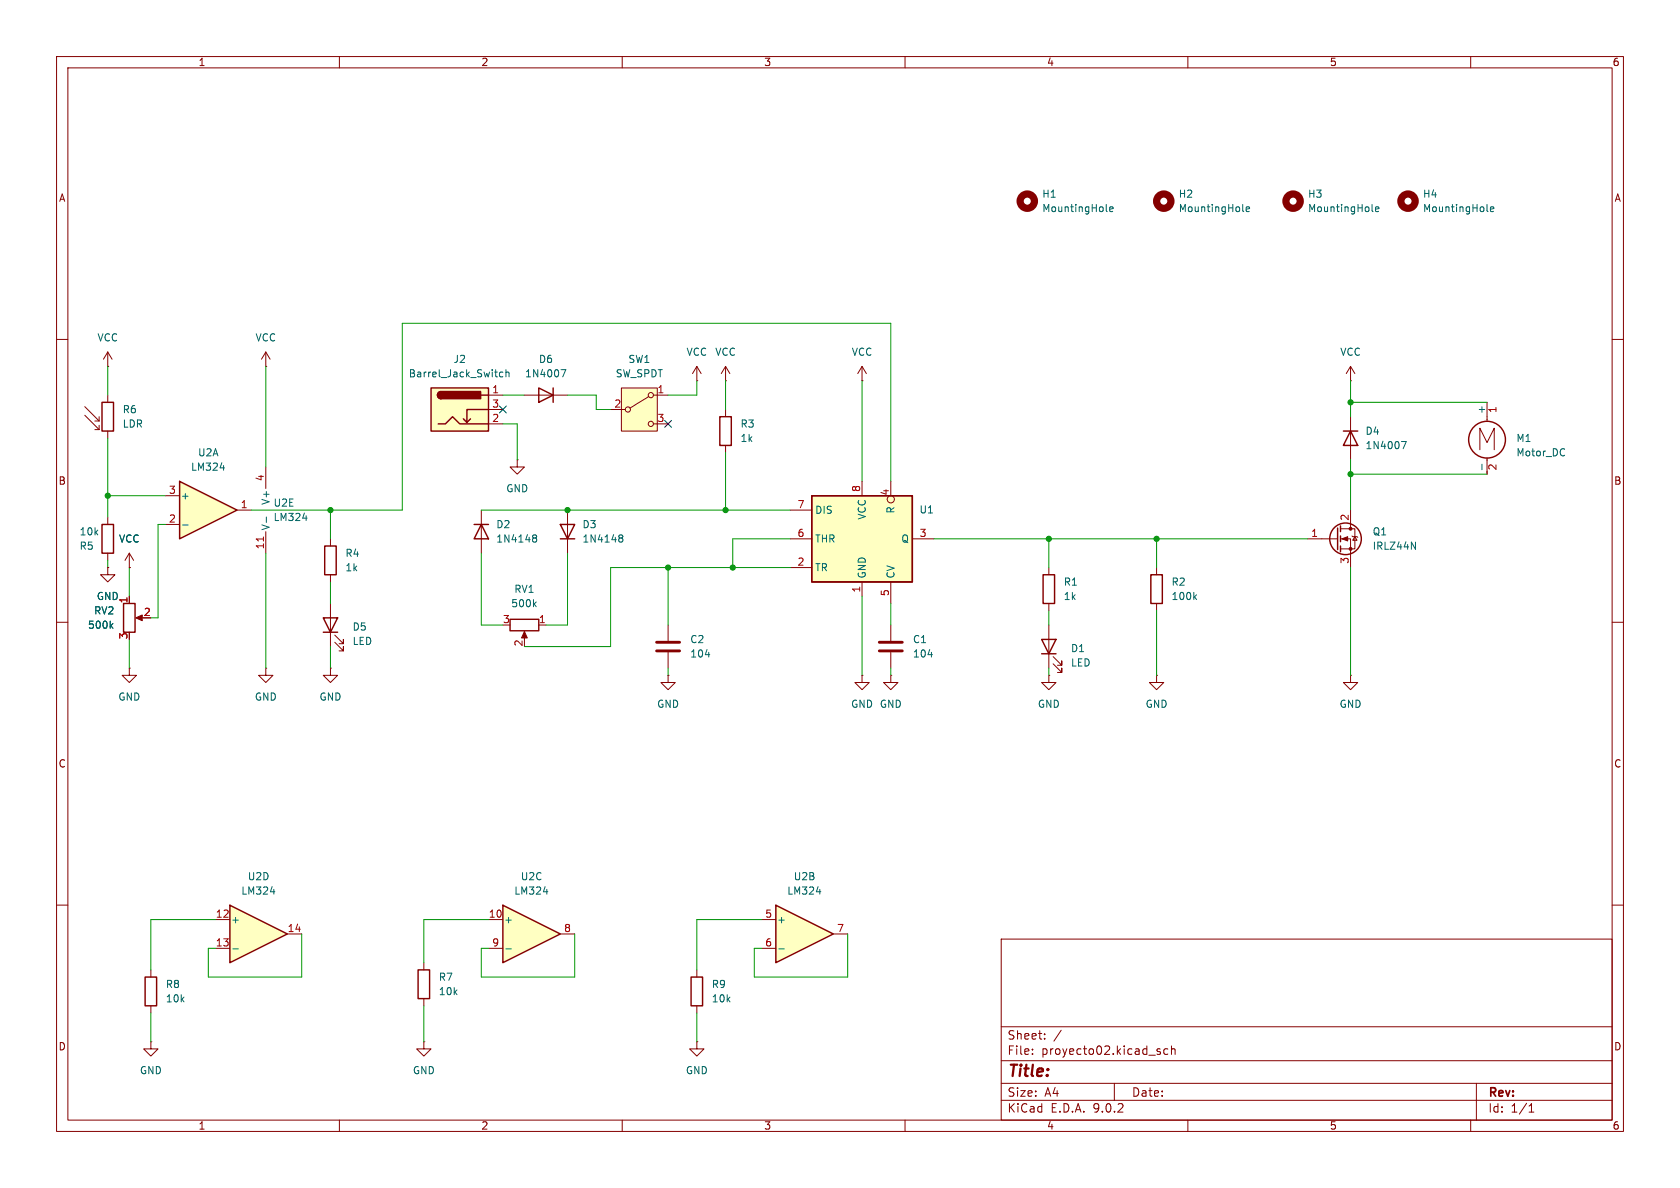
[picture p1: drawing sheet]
<svg xmlns="http://www.w3.org/2000/svg" width="297mm" height="210mm" viewBox="0 0 297 210" stroke-linecap="round" stroke-linejoin="round" font-family="sans-serif">
<g fill="none" stroke="#840000" stroke-width=".18">
<path d="M10 10h277v190h-277zM12 12h273v186h-273zM60 10v2M110 10v2M160 10v2M210 10v2M260 10v2M10 60h2M238.8 67.3h.1M238.8 64.8v2.5M238.8 73.7v7.6M238.8 64.8l-.8 1.2"/>
<path d="M238.8 64.8l.7 1.2M261.6 79.5v-3.8l1.3 2.5 1.3-2.5v3.8M262.9 71.1v3.4M285 60h2M231.1 95.3h5.4M237 93.5h2.5v3.5h-2.5M237 95.3h1.8v5M238.8 90.2v3.3M239 94.7l.1 .2h.8l.1 .1M239.5 94.9l.4 .6h-.8zM262.9 81v2.8M10 110h2"/>
<path d="M58.4 106.7v7.6M59.2 113.5l1.5 1.6v-.8v.8h-.8M59.2 112.3l1.5 1.5v-.8v.8h-.8M152.4 119.4v1.3h1.3l-1.3 1.2-1.3-1.2h1.3M152.4 119.4h.1M157.5 119.4v1.3h1.2l-1.2 1.2-1.3-1.2h1.3M157.5 119.4h.1M157.5 110.5v2.8M157.5 115.3v2.8M185.4 119.4v1.3h1.3l-1.3 1.2-1.3-1.2h1.3M185.4 119.4h.1M185.4 100.3v1.3"/>
<path d="M185.4 106.7v1.3M185.4 110.5v7.6M186.2 117.3l1.5 1.6v-.8v.8h-.8M186.2 116.1l1.5 1.5v-.8v.8h-.8M204.5 119.4v1.3h1.2l-1.2 1.2-1.3-1.2h1.3M204.5 119.4h.1M204.5 100.3v1.3M204.5 106.7v1.3M238.8 119.4v1.3h1.2l-1.2 1.2-1.3-1.2h1.3M238.8 119.4h.1M285 110h2M10 160h2"/>
<path d="M177 166h108v32h-108zM285 160h2M60 198v2M110 198v2M160 198v2M177 194.5h108M177 191.5h108M177 187.5h108M177 181.5h108M182.5 186.3v.1M182.5 185.5v.1M184.7 183.6v.1"/>
<path d="M184.7 182.8v.1M187.6 182.1l-1.3 2M197 191.5v3M204.7 185.9l.4 .1 .1 .2-.2 .2h-.3M204.7 185.4l.4 .1M206.5 185.5l-.5-.1-.3 .3v.4l.2 .2h.6M207.1 185.5l.2-.1 .4 .1v.9M207.1 184.9v1.5M210 198v2M260 198v2M261 191.5v6.5M270.3 196.6h.9"/>
<path d="M270.3 195.5l.4-.4v1.5"/>
</g>
<g fill="none" stroke="#840000" stroke-width=".25">
<path d="M237.5 76.2h2.5M238.8 76.2l1.2 2.5h-2.5zM236.5 93.3v3.9M237 93v1M237 94.7v1.1M237 96.5v1M57.1 109.2h2.6l-1.3 2.6zM57.1 111.8h2.6M184.1 113h2.6l-1.3 2.6zM184.1 115.6h2.6M184.4 101.6h2v5.1h-2zM203.5 101.6h2v5.1h-2z"/>
<circle cx="262.9" cy="77.7" r="3.3"/>
<circle cx="237.9" cy="95.2" r="2.79"/>
</g>
<g fill="#840000" stroke="#840000" stroke-width=".18">
<path d="M237.2 95.3l1.1-.4v.7z"/>
<circle cx="238.8" cy="93.5" r=".25"/>
<circle cx="238.8" cy="97" r=".25"/>
</g>
<g fill="none" stroke="#006464" stroke-width=".18">
<path d="M195.6 37.2l.2 .2M196.2 37l.6-.1-.1-.3h-.3l-.2 .1v.6h.5M219.7 37.2l.2 .2M220.3 37l.6-.1-.1-.3h-.3l-.2 .1 .1 .6h.4M242.6 37.2l.1 .2M243.2 37l.6-.1-.1-.3h-.4l-.1 .1v.6h.5M247.8 78h.8l-.5 1.3M276.5 79.4h.1M249.5 95.8l.7 1.3v-1.3M262 82.1v.9M276.6 80.5h-.1M164.1 115.7h.7"/>
<path d="M211.2 105.5l.3 .5M211.5 105.1l-.4 .5"/>
</g>
<path d="M155.4 113.5h4.1M155.4 115.1h4.1" fill="none" stroke="#840000" stroke-width=".51"/>
<g fill="none" stroke="#840000" stroke-width="1.3">
<circle cx="181.6" cy="35.6" r="1.27"/>
<circle cx="205.7" cy="35.6" r="1.27"/>
<circle cx="228.6" cy="35.6" r="1.27"/>
</g>
<path d="M143.5 87.6h17.8v15.3h-17.8z" fill="#ffffc2"/>
<path d="M143.5 87.6h17.8v15.3h-17.8z" fill="none" stroke="#840000" stroke-width=".25"/>
<g fill="none" stroke="#840000" stroke-width=".18">
<path d="M139.7 90.2h3.8M139.7 95.3h3.8M152.4 85.1v2.5M157.5 85.1v2.5M161.3 95.3h3.8M139.7 100.3h3.8M152.4 102.9v2.5M157.5 102.9v3.8"/>
<circle cx="157.5" cy="88.3" r=".63"/>
</g>
<path d="M109.9 68.6h6.3v7.6h-6.3z" fill="#ffffc2"/>
<g fill="none" stroke="#840000" stroke-width=".18">
<path d="M92.7 69.9h7.6M107.9 72.4h2.6M109.9 68.6h6.3v7.6h-6.3zM114.7 70.1l-3.3 2M115.6 69.9h2.5M115.6 74.9h2.5M85.1 90.2v7.6M91.4 81.3v1.3h1.3l-1.3 1.2-1.2-1.2h1.2M91.4 81.3h.1M100.3 90.2v7.6"/>
<circle cx="111" cy="72.4" r=".46"/>
<circle cx="115.1" cy="69.9" r=".46"/>
<circle cx="115.1" cy="74.9" r=".46"/>
</g>
<path d="M95.2 68.6l2.6 1.3-2.6 1.2zM97.8 68.6v2.5M83.8 92.7h2.6M85.1 92.7l1.3 2.6h-2.6zM99.1 92.7h2.5l-1.3 2.6zM99.1 95.3h2.5" fill="none" stroke="#840000" stroke-width=".25"/>
<path d="M99.2 65.3h.8l-.5 1.3M94.3 95l.1 .1M94.3 94.6h.3l.2 .1 .1 .2-.3 .2M94.4 95.1h.2M94.4 95.1l-.1 .1M94.6 95.1l.3 .2-.1 .4-.2 .1h-.3M109.5 94.6h.4l.2 .1v.2l-.2 .2M109.5 95l.1 .1M109.6 95.1h.3M109.6 95.1l-.1 .1M109.9 95.1l.2 .2v.4l-.2 .1h-.4" fill="none" stroke="#006464" stroke-width=".18"/>
<path d="M137.2 160l10.1 5.1-10.1 5.1z" fill="#ffffc2"/>
<path d="M127.3 73.7h2v5h-2zM90.2 109.5h5v2h-5zM25.7 172.7h2v5.1h-2zM122.2 172.7h2v5.1h-2zM137.2 160l10.1 5.1-10.1 5.1z" fill="none" stroke="#840000" stroke-width=".25"/>
<g fill="none" stroke="#840000" stroke-width=".18">
<path d="M123.2 67.3h.1M123.2 64.8v2.5M123.2 64.8l-.8 1.2M123.2 64.8l.8 1.2M128.3 67.3h.1M128.3 64.8l-.8 1.2M128.3 64.8l.7 1.2M128.3 64.8v2.5M128.3 72.4v1.3M128.3 78.7v1.3M152.4 67.3h.1M152.4 64.8l-.8 1.2"/>
<path d="M152.4 64.8l.8 1.2M152.4 64.8v2.5M92.7 112v1M95.2 110.5h1.3M118.1 119.4v1.3h1.3l-1.3 1.2-1.3-1.2h1.3M118.1 119.4h.1M118.1 110.5v2.8M118.1 115.3v2.8M26.7 171.5v1.2M26.7 177.8v1.3M123.2 171.5v1.2M123.2 177.8v1.3"/>
<path d="M134.6 162.6h2.6M134.6 167.6h2.6M147.3 165.1h2.6M26.7 184.2v1.2h1.2l-1.2 1.3-1.3-1.3h1.3M26.7 184.2h.1"/>
</g>
<path d="M94.4 106.8l.4 .5M94.8 106.4l-.5 .5M124.7 115.7h.8M144.3 157.6h.8M137.7 167.7h1" fill="none" stroke="#006464" stroke-width=".18"/>
<path d="M92.7 111.6l.5 1.2h-1z" fill="#840000" stroke="#840000" stroke-width=".18"/>
<path d="M116.1 113.5h4M116.1 115.1h4" fill="none" stroke="#840000" stroke-width=".51"/>
<path d="M76.2 68.6h10.2v7.6h-10.2z" fill="#ffffc2"/>
<path d="M76.2 68.6h10.2v7.6h-10.2zM77.5 74.9h1.2l1.3-1.2 1.3 1.2h5.1M78 69.2a.64 .64 0 0 0-.7 .7 .64 .64 0 0 0 .7 .6M83.2 74l-.7 .7M85.1 69.9h1.3M86.4 72.4h-3.9v2.3l-.6-.7" fill="none" stroke="#840000" stroke-width=".25"/>
<g fill="#840000" stroke="#840000" stroke-width=".25">
<path d="M77.5 69.4l.5-.2v1.3a.63 .63 0 0 1-.6-.4 .63 .63 0 0 1 .1-.7z"/>
<path d="M78 69.2h7v1.3h-7z"/>
</g>
<path d="M86.4 69.9h2.5M86.4 72.4h2.5M86.4 74.9h2.5" fill="none" stroke="#840000" stroke-width=".18"/>
<path d="M88.9 65.8h-.4l-.2 .2 .1 .6h.5M89.4 65.9l.2-.1h.3l.1 .8M89.4 65.3v1.3" fill="none" stroke="#006464" stroke-width=".18"/>
<path d="M88.9 160l10.2 5.1-10.2 5.1z" fill="#ffffc2"/>
<path d="M18 92.7h2.1v5.1h-2.1zM57.4 96.5h2v5.1h-2zM21.8 106.7h2.1v5.1h-2.1zM73.9 171.5h2v5h-2zM88.9 160l10.2 5.1-10.2 5.1z" fill="none" stroke="#840000" stroke-width=".25"/>
<g fill="none" stroke="#840000" stroke-width=".18">
<path d="M47 64.8h.1M47 62.2l-.8 1.3M47 62.2l.8 1.3M47 62.2v2.6M19 91.4v1.3M19 97.8v1.3M22.9 97.8v2.5M22.9 97.8l-.8 1.3M22.9 97.8l.7 1.3M47 82.6v3.8M47 94v3.8M58.4 95.3v1.2"/>
<path d="M19 100.3v1.3h1.3l-1.3 1.3-1.2-1.3h1.2M19 100.3h.1M22.9 100.3h.1M22.9 118.1v1.3h1.2l-1.2 1.3-1.3-1.3h1.3M22.9 118.1h.1M22.9 105.4v1.3M24.4 109.2h1M58.4 101.6v1.3M74.9 170.2v1.3M74.9 176.5v1.3M86.4 162.6h2.5M86.4 167.6h2.5"/>
<path d="M99.1 165.1h2.5M74.9 184.2v1.2h1.3l-1.3 1.3-1.2-1.3h1.2M74.9 184.2h.1M123.2 184.2v1.2h1.3l-1.3 1.3-1.3-1.3h1.3M123.2 184.2h.1"/>
</g>
<path d="M262.9 37.2l.2 .2M263.5 37l.6-.1-.1-.3h-.3l-.2 .1v.6h.5M47.1 91.4v1M53.5 91.6h.8M19.6 110.6l.4 .5M20 110.2l-.5 .5M96.1 157.6h.8M89.4 167.7h1" fill="none" stroke="#006464" stroke-width=".18"/>
<path d="M24 109.2l1.1-.5v1z" fill="#840000" stroke="#840000" stroke-width=".18"/>
<circle cx="248.9" cy="35.6" r="1.27" fill="none" stroke="#840000" stroke-width="1.3"/>
<path d="M46.6 94.9v.7" fill="none" stroke="#a90000" stroke-width=".18"/>
<path d="M40.6 160l10.2 5.1-10.2 5.1z" fill="#ffffc2"/>
<path d="M18 71.1h2.1v5.1h-2.1zM40.6 160l10.2 5.1-10.2 5.1z" fill="none" stroke="#840000" stroke-width=".25"/>
<g fill="none" stroke="#840000" stroke-width=".18">
<path d="M15 71.9l2.5 2.5M15 73.4l2.5 2.5M16.8 74.4h.7M16.8 75.9h.7M17.5 73.7v.7M17.5 75.2v.7M19 64.8h.1M19 62.2l-.7 1.3M19 62.2l.8 1.3M19 62.2v2.6M19 69.9v1.2M19 76.2v1.3"/>
<path d="M47 118.1v1.3h1.3l-1.3 1.3-1.3-1.3h1.3M47 118.1h.1M58.4 118.1v1.3h1.3l-1.3 1.3-1.3-1.3h1.3M58.4 118.1h.1M38.1 162.6h2.5M38.1 167.6h2.5M50.8 165.1h2.5"/>
</g>
<path d="M47.8 157.6h.8M41.2 167.7h.9" fill="none" stroke="#006464" stroke-width=".18"/>
<path d="M31.7 85.1l10.2 5.1-10.2 5.1z" fill="#ffffc2"/>
<path d="M31.7 85.1l10.2 5.1-10.2 5.1z" fill="none" stroke="#840000" stroke-width=".25"/>
<path d="M29.2 87.6h2.5M29.2 92.7h2.5M41.9 90.2h2.5M19 100.3h.1M22.9 100.3h.1M22.9 105.4v1.3" fill="none" stroke="#840000" stroke-width=".18"/>
<path d="M32.3 92.8h.9M38.9 82.7h.8M19.6 110.6l.4 .5M20 110.2l-.5 .5" fill="none" stroke="#006464" stroke-width=".18"/>
<g fill="none" stroke="#009600" stroke-width=".18">
<path d="M19 64.8v5.1M19 77.5v13.9M47 64.8v17.8M88.9 74.9h2.5v6.4M88.9 69.9h3.8M100.3 69.9h5.1v2.5h2.5M123.2 67.3v2.6h-5.1M128.3 67.3v5.1M152.4 67.3v17.8M238.8 67.3v6.4M238.8 71.1h24.1M19 99.1v1.2"/>
<path d="M19 87.6h10.2M29.2 92.7h-1.3v16.5h-1.2M47 97.8v20.3M58.4 90.2v5.1M85.1 90.2h54.6M85.1 97.8v12.7h3.8M100.3 97.8v12.7h-3.8M128.3 80v10.2M139.7 95.3h-10.2v5M157.5 85.1v-27.9h-86.4v33h-26.7M165.1 95.3h66M185.4 95.3v5"/>
<path d="M204.5 95.3v5M238.8 81.3v8.9M238.8 83.8h24.1M22.9 100.3v5.1M22.9 113v5.1M58.4 102.9v3.8M58.4 114.3v3.8M118.1 100.3v10.2M118.1 118.1v1.3M139.7 100.3h-31.8v14h-15.2M152.4 105.4v14M157.5 106.7v3.8"/>
<path d="M157.5 118.1v1.3M185.4 108v2.5M185.4 118.1v1.3M204.5 108v11.4M238.8 100.3v19.1M26.7 179.1v5.1M38.1 162.6h-11.4v8.9M53.3 165.1v7.6h-16.5v-5.1h1.3M74.9 177.8v6.4M86.4 162.6h-11.5v7.6M101.6 165.1v7.6h-16.5v-5.1h1.3M123.2 179.1v5.1"/>
<path d="M134.6 162.6h-11.4v8.9M149.9 165.1v7.6h-16.6v-5.1h1.3"/>
</g>
<path d="M88.3 71.8l1.2 1.2M89.5 71.8l-1.2 1.2M117.5 74.3l1.2 1.2M118.7 74.3l-1.2 1.2" fill="none" stroke="#000084" stroke-width=".18"/>
<g fill="#009600" stroke="#009600" stroke-width=".18">
<circle cx="185.4" cy="95.3" r=".46"/>
<circle cx="58.4" cy="90.2" r=".46"/>
<circle cx="19" cy="87.6" r=".46"/>
<circle cx="100.3" cy="90.2" r=".46"/>
<circle cx="128.3" cy="90.2" r=".46"/>
<circle cx="118.1" cy="100.3" r=".46"/>
<circle cx="129.5" cy="100.3" r=".46"/>
<circle cx="204.5" cy="95.3" r=".46"/>
<circle cx="238.8" cy="83.8" r=".46"/>
<circle cx="238.8" cy="71.1" r=".46"/>
</g>
<text font-size="2.8" fill="#840000" x="178" y="190.9">Title:</text>
<g font-size="2.1" fill="#840000">
<text x="178" y="184">Sheet:</text>
<text x="178" y="186.7">File:</text>
<text x="184.1" y="186.7">proyecto02.kicad_sch</text>
<text x="178" y="196.9">KiCad</text>
<text x="178" y="194.1">Size:</text>
<text x="184.7" y="194.1">A4</text>
<text x="185.7" y="196.9">E.D.A.</text>
<text x="193.3" y="196.9">9.0.2</text>
<text x="200" y="194.1">Date:</text>
<text x="263" y="194.3">Rev:</text>
<text x="263" y="196.9">Id:</text>
<text x="267.1" y="196.9">1/1</text>
</g>
<g font-size="1.8" fill="#840000">
<text x="35" y="11.9">1</text>
<text x="85" y="11.9">2</text>
<text x="135" y="11.9">3</text>
<text x="185" y="11.9">4</text>
<text x="235" y="11.9">5</text>
<text x="285" y="11.9">6</text>
<text x="10.3" y="35.9">A</text>
<text x="285.3" y="35.9">A</text>
<text x="10.3" y="85.9">B</text>
<text x="285.3" y="85.9">B</text>
<text x="10.3" y="135.9">C</text>
<text x="285.3" y="135.9">C</text>
<text x="10.3" y="185.9">D</text>
<text x="285.3" y="185.9">D</text>
<text x="35" y="199.9">1</text>
<text x="85" y="199.9">2</text>
<text x="135" y="199.9">3</text>
<text x="185" y="199.9">4</text>
<text x="235" y="199.9">5</text>
<text x="285" y="199.9">6</text>
</g>
<g font-size="1.8" fill="#006464">
<text x="184.2" y="35.2">H1</text>
<text x="208.3" y="35.2">H2</text>
<text x="231.1" y="35.2">H3</text>
<text x="251.5" y="35.2">H4</text>
<text x="184.2" y="37.7">MountingHole</text>
<text x="208.3" y="37.7">MountingHole</text>
<text x="231.1" y="37.7">MountingHole</text>
<text x="251.5" y="37.7">MountingHole</text>
<text x="17.1" y="60.6">VCC</text>
<text x="45.1" y="60.6">VCC</text>
<text x="80.1" y="64.4">J2</text>
<text x="95.2" y="64.4">D6</text>
<text x="111" y="64.4">SW1</text>
<text x="121.3" y="63.1">VCC</text>
<text x="126.4" y="63.1">VCC</text>
<text x="150.5" y="63.1">VCC</text>
<text x="236.8" y="63.1">VCC</text>
<text x="72.2" y="66.9">Barrel_Jack_Switch</text>
<text x="92.7" y="66.9">1N4007</text>
<text x="108.8" y="66.9">SW_SPDT</text>
<text x="21.6" y="73.3">R6</text>
<text x="21.6" y="75.8">LDR</text>
<text x="130.8" y="75.8">R3</text>
<text x="241.3" y="77.1">D4</text>
<text x="262.6" y="73.3" transform="rotate(-90 262.6 73.3)">+</text>
<text x="33.7" y="83.4">LM324</text>
<text x="34.9" y="80.9">U2A</text>
<text x="130.8" y="78.3">1k</text>
<text x="241.3" y="79.6">1N4007</text>
<text x="268" y="78.3">M1</text>
<text x="268" y="80.9">Motor_DC</text>
<text x="31.9" y="88.5">+</text>
<text x="47.9" y="89.4" transform="rotate(-90 47.9 89.4)">V+</text>
<text x="48.3" y="89.8">U2E</text>
<text x="89.4" y="87.2">GND</text>
<text x="14" y="94.8">10k</text>
<text x="47.9" y="93.9" transform="rotate(-90 47.9 93.9)">V-</text>
<text x="48.3" y="92.3">LM324</text>
<text x="87.6" y="93.6">D2</text>
<text x="102.9" y="93.6">D3</text>
<text x="144" y="91">DIS</text>
<text x="153.3" y="92" transform="rotate(-90 153.3 92)">VCC</text>
<text x="158.3" y="90.9" transform="rotate(-90 158.3 90.9)">R</text>
<text x="162.5" y="91">U1</text>
<text x="242.6" y="94.8">Q1</text>
<text x="14" y="97.4">R5</text>
<text x="20.9" y="96.1">VCC</text>
<text x="61" y="98.7">R4</text>
<text x="61" y="101.2">1k</text>
<text x="87.6" y="96.1">1N4148</text>
<text x="102.9" y="96.1">1N4148</text>
<text x="144" y="96.1">THR</text>
<text x="144" y="101.2">TR</text>
<text x="159.2" y="96.1">Q</text>
<text x="242.6" y="97.4">IRLZ44N</text>
<text x="17" y="106.3">GND</text>
<text x="90.3" y="107.5">500k</text>
<text x="90.8" y="105">RV1</text>
<text x="153.3" y="102.4" transform="rotate(-90 153.3 102.4)">GND</text>
<text x="158.3" y="102.4" transform="rotate(-90 158.3 102.4)">CV</text>
<text x="188" y="103.7">R1</text>
<text x="188" y="106.3">1k</text>
<text x="207" y="103.7">R2</text>
<text x="207" y="106.3">100k</text>
<text x="15.5" y="111.4">500k</text>
<text x="16.5" y="108.8">RV2</text>
<text x="62.2" y="111.7">D5</text>
<text x="121.9" y="113.9">C2</text>
<text x="161.3" y="113.9">C1</text>
<text x="62.2" y="114.2">LED</text>
<text x="121.9" y="116.4">104</text>
<text x="161.3" y="116.4">104</text>
<text x="189.2" y="115.5">D1</text>
<text x="189.2" y="118">LED</text>
<text x="20.8" y="124.1">GND</text>
<text x="45" y="124.1">GND</text>
<text x="56.4" y="124.1">GND</text>
<text x="116.1" y="125.3">GND</text>
<text x="150.4" y="125.3">GND GND</text>
<text x="183.4" y="125.3">GND</text>
<text x="202.4" y="125.3">GND</text>
<text x="236.7" y="125.3">GND</text>
<text x="43.7" y="155.8">U2D</text>
<text x="92" y="155.8">U2C</text>
<text x="140.2" y="155.8">U2B</text>
<text x="42.6" y="158.3">LM324</text>
<text x="90.8" y="158.3">LM324</text>
<text x="139.1" y="158.3">LM324</text>
<text x="40.8" y="163.4">+</text>
<text x="89" y="163.4">+</text>
<text x="137.3" y="163.4">+</text>
<text x="77.5" y="173.6">R7</text>
<text x="29.2" y="174.9">R8</text>
<text x="29.2" y="177.4">10k</text>
<text x="77.5" y="176.1">10k</text>
<text x="125.7" y="174.9">R9</text>
<text x="125.7" y="177.4">10k</text>
<text x="24.6" y="190.1">GND</text>
<text x="72.9" y="190.1">GND</text>
<text x="121.2" y="190.1">GND</text>
</g>
<g font-size="1.8" fill="#a90000">
<text x="86.9" y="69.6">1</text>
<text x="116.1" y="69.6">1</text>
<text x="86.9" y="72.1">3</text>
<text x="86.9" y="74.7">2</text>
<text x="108.5" y="72.1">2</text>
<text x="116.1" y="74.7">3</text>
<text x="264.9" y="73.1" transform="rotate(-90 264.9 73.1)">1</text>
<text x="264.9" y="83.3" transform="rotate(-90 264.9 83.3)">2</text>
<text x="29.8" y="87.4">3</text>
<text x="42.5" y="89.9">1</text>
<text x="46.7" y="85.2" transform="rotate(-90 46.7 85.2)">4</text>
<text x="140.9" y="89.9">7</text>
<text x="152.1" y="87.1" transform="rotate(-90 152.1 87.1)">8</text>
<text x="157.2" y="87.7" transform="rotate(-90 157.2 87.7)">4</text>
<text x="29.8" y="92.5">2</text>
<text x="140.9" y="95">6</text>
<text x="162.5" y="95">3</text>
<text x="231.7" y="95">1</text>
<text x="238.5" y="92.1" transform="rotate(-90 238.5 92.1)">2</text>
<text x="46.7" y="97.2" transform="rotate(-90 46.7 97.2)">11</text>
<text x="140.9" y="100.1">2</text>
<text x="238.5" y="99.8" transform="rotate(-90 238.5 99.8)">3</text>
<text x="22.6" y="106.8" transform="rotate(-90 22.6 106.8)">1</text>
<text x="152.1" y="104.8" transform="rotate(-90 152.1 104.8)">1</text>
<text x="157.2" y="105.5" transform="rotate(-90 157.2 105.5)">5</text>
<text x="22.6" y="113.1" transform="rotate(-90 22.6 113.1)">3</text>
<text x="25.3" y="109">2</text>
<text x="88.8" y="110.2">3</text>
<text x="95.2" y="110.2">1</text>
<text x="92.5" y="114.4" transform="rotate(-90 92.5 114.4)">2</text>
<text x="38.1" y="162.3">12</text>
<text x="38.1" y="167.4">13</text>
<text x="50.8" y="164.8">14</text>
<text x="86.3" y="162.3">10</text>
<text x="86.9" y="167.4">9</text>
<text x="99.6" y="164.8">8</text>
<text x="135.2" y="162.3">5</text>
<text x="135.2" y="167.4">6</text>
<text x="147.9" y="164.8">7</text>
</g>
</svg>
